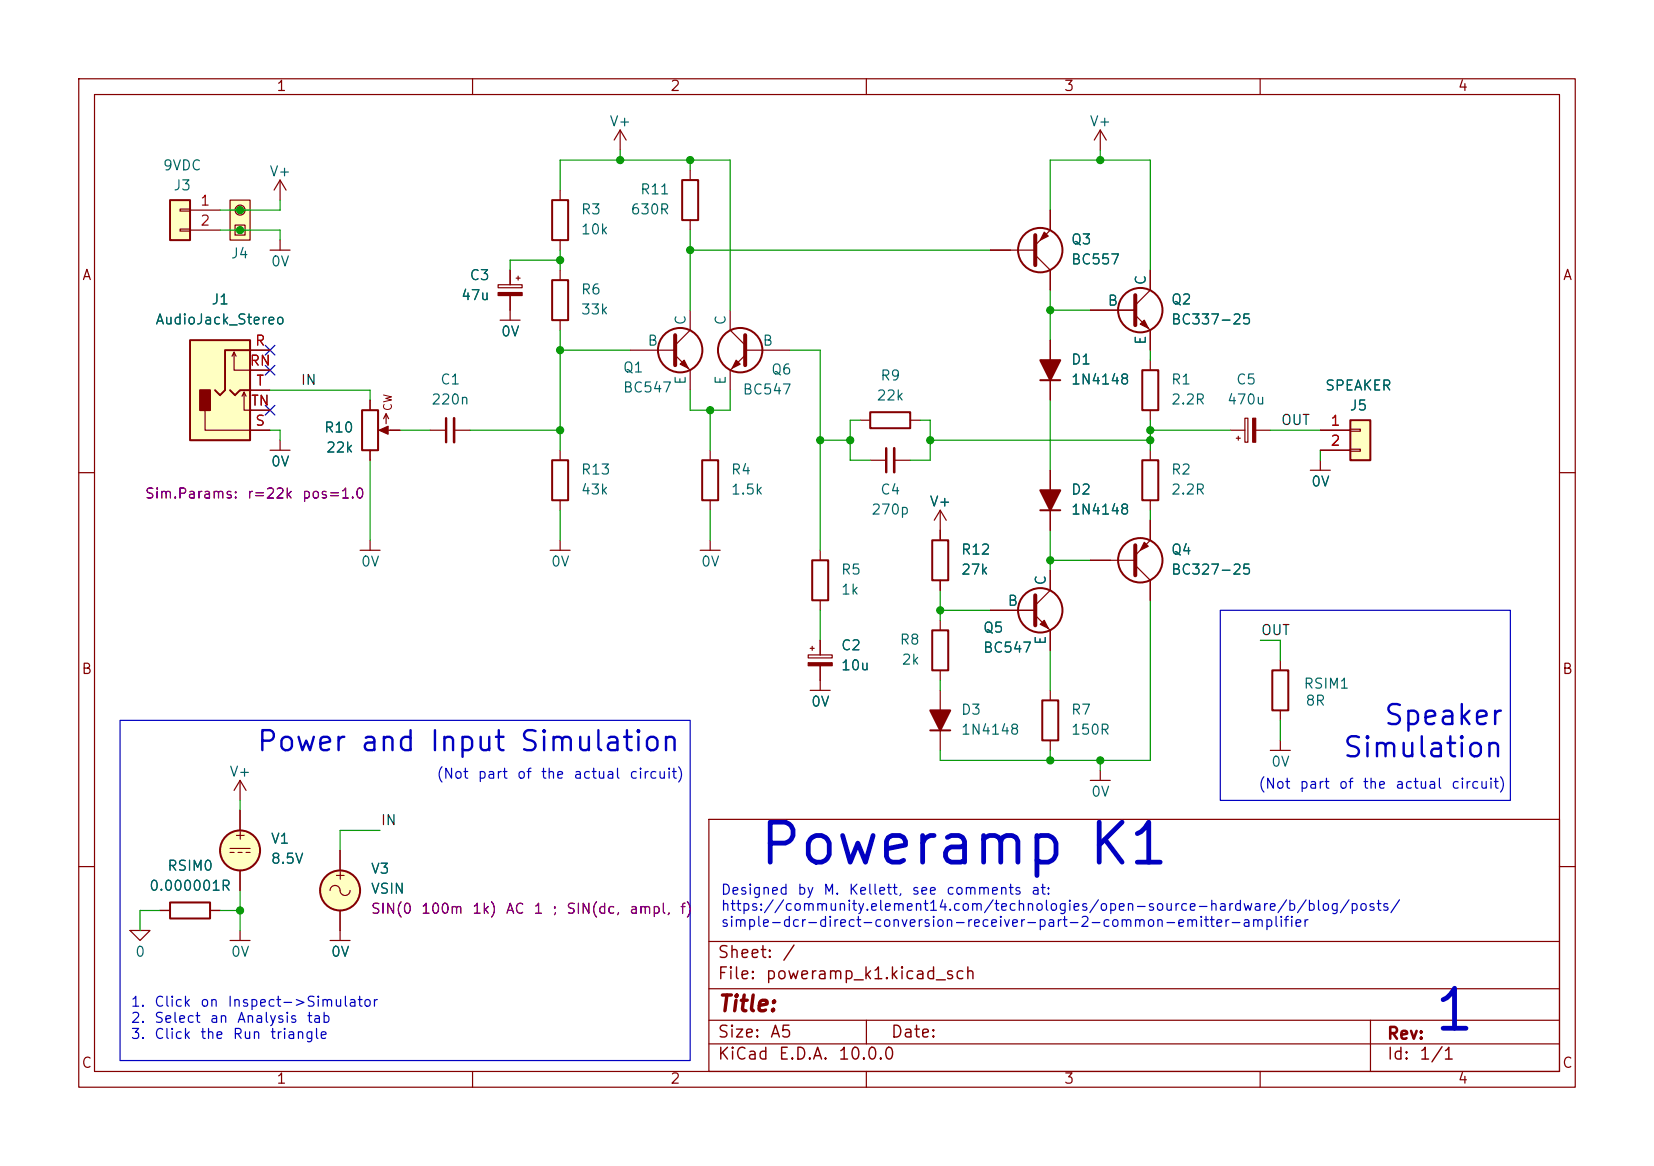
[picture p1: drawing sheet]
<svg xmlns="http://www.w3.org/2000/svg" width="210mm" height="148mm" viewBox="0 0 210 148" stroke-linecap="round" stroke-linejoin="round" font-family="sans-serif">
<g fill="none" stroke="#840000" stroke-width=".15">
<path d="M10 10h190v128h-190zM12 12h186v124h-186zM60 10v2M110 10v2M160 10v2M34.3 31.8h2.5M35.6 30.5v1.3M87.6 39.4v2.5l-1.9 1.9M80 44.5h5.7M85.7 45.1l1.9 1.9v2.5M110.5 58.4h2M113.5 58.4h2.1"/>
<path d="M156.2 54.6h1.9M157 55.6h.5M157.2 55.4v.5M158.1 53.1h.3v3h-.3zM159.4 54.6h1.9M10 60h2M198 60h2M161.3 95.3h2.5M162.6 83.8v1.3M162.6 90.2v1.2M162.6 94v1.3M10 110h2"/>
<path d="M90 104h108v32h-108zM90 119.5h108M198 110h2M60 136v2M90 132.5h108M90 129.5h108M90 125.5h108M110 136v2M110 129.5v3M160 136v2M174 129.5v6.5"/>
</g>
<path d="M85.7 42.5v3.9" fill="none" stroke="#840000" stroke-width=".51"/>
<g fill="none" stroke="#840000" stroke-width=".25">
<path d="M161.5 85.1h2.1v5.1h-2.1z"/>
<circle cx="86.4" cy="44.4" r="2.82"/>
</g>
<g fill="#840000" stroke="#840000" stroke-width=".15">
<path d="M86.4 46.2l.5-.5 .5 1z"/>
<path d="M159.1 53.1h.3v3h-.3z"/>
</g>
<path d="M112.5 56.9v3" fill="none" stroke="#840000" stroke-width=".3"/>
<path d="M113.5 56.9v3" fill="none" stroke="#840000" stroke-width=".33"/>
<path d="M171.4 53.3h2.6v5.1h-2.6z" fill="#ffffc2"/>
<g fill="none" stroke="#840000" stroke-width=".25">
<path d="M70.1 35.6h2v5h-2zM86.6 22.9h2v5h-2zM46 52.1h2v5.1h-2zM70.1 58.4h2v5.1h-2zM89.2 58.4h2v5.1h-2zM110.5 52.3h5.1v2.1h-5.1zM132.1 48.3h2.5M145 58.4h2.1v5.1h-2.1zM145 47h2.1v5.1h-2.1zM171.4 53.3h2.6v5.1h-2.6zM103.1 71.1h2.1v5.1h-2.1zM118.4 68.6h2v5.1h-2z"/>
<path d="M132.1 64.8h2.5M118.1 92.7h2.5M118.4 80h2v5.1h-2zM132.3 88.9h2.1v5.1h-2.1zM21.6 114.6h5.1v2h-5.1z"/>
<circle cx="132.1" cy="31.7" r="2.82"/>
<circle cx="144.8" cy="39.4" r="2.82"/>
<circle cx="94" cy="44.4" r="2.82"/>
<circle cx="132.1" cy="77.5" r="2.82"/>
<circle cx="144.8" cy="71.1" r="2.82"/>
<circle cx="30.5" cy="107.9" r="2.54"/>
<circle cx="43.2" cy="113" r="2.54"/>
</g>
<g fill="none" stroke="#840000" stroke-width=".15">
<path d="M139.7 16.5v2.6M139.7 16.5l-.8 1.3M139.7 16.5l.8 1.3M63.2 36.1h3.1v.4h-3.1zM64.8 34.3v1.8M64.8 37.5v3.1M65.5 35.3h.5M65.8 35.1v.5M71.1 34.3v1.3M87.6 21.6v1.3M87.6 27.9v1.3M92.7 39.4v2.5l1.9 1.9"/>
<path d="M125.7 31.8h5.7M131.4 32.4l1.9 1.9v2.5M133.3 26.7v2.5l-1.9 1.9M138.4 39.4h5.7M146 34.3v2.5l-1.9 1.9M34.3 57.2h2.5M35.6 55.9v1.3M47 50.8v1.3M47 57.2v1.2M48.5 54.6h2.3M48.7 53.1l.3-.6v1.3M49 52.5l.3 .6"/>
<path d="M63.5 40.6h2.5M71.1 40.6v1.3M71.1 57.2v1.2M90.2 57.2v1.2M94.6 45.1l-1.9 1.9v2.5M94.6 44.5h5.7M109.2 53.3h1.3M115.6 53.3h1.2M133.3 43.2v7.6M133.3 59.7v7.6M144.1 40l1.9 1.9v2.6M146 45.7v1.3"/>
<path d="M146 52.1v1.2M146 57.2v1.2M166.4 59.7h2.5M167.6 54.6h3.8M167.6 57.2h3.8M167.6 58.4v1.3M171.4 54.5h1.3v.2h-1.3zM171.4 57h1.3v.3h-1.3zM45.7 69.9h2.6M47 68.6v1.3M69.8 69.9h2.6M71.1 63.5v1.3"/>
<path d="M71.1 68.6v1.3M88.9 69.9h2.5M90.2 63.5v1.3M90.2 68.6v1.3M104.1 69.9v1.2M104.1 76.2v1.3M119.4 64.8v3.8M119.4 73.7v1.2M119.4 78.7v1.3M119.4 64.8l-.8 1.2M119.4 64.8l.7 1.2M125.7 77.5h5.7"/>
<path d="M131.4 78.1l1.9 1.9v2.6M133.3 72.4v2.5l-1.9 1.9M138.4 71.1h5.7M144.1 71.8l1.9 1.9v2.5M146 66v2.6l-1.9 1.9M146 63.5v1.3M30.5 99.1v2.5M30.5 99.1l-.8 1.2M30.5 99.1l.7 1.2M102.6 83.1h3.1v.4h-3.1zM102.9 87.6h2.5M102.9 82.3h.5"/>
<path d="M103.1 82v.6M104.1 81.3v1.8M104.1 84.5v3.1M119.4 85.1v1.3M119.4 87.6v7.7M133.3 87.6v1.3M133.3 94v1.3M138.4 99.1h2.6M139.7 97.8v1.3M16.5 118.1h2.5l-1.2 1.3zM17.8 118.1h.1M20.3 115.6h1.3"/>
<path d="M26.7 115.6h1.2M29.2 119.4h2.5M29.2 107.7h2.5M29.2 108.2h.5M30.2 108.2h.5M30.5 102.9v2.5M30.5 110.5v2.5M30.5 118.1v1.3M31.2 108.2h.5M41.9 113a.67 .67 0 0 1 .8-.6 .67 .67 0 0 1 .5 .8 .64 .64 0 0 0 .7 .5 .64 .64 0 0 0 .5-.7M41.9 119.4h2.5M43.2 108v2.5"/>
<path d="M43.2 115.6v3.8"/>
</g>
<g fill="#ffffc2" stroke="#ffffc2" stroke-width=".13">
<circle cx="43.2" cy="113" r="2.54"/>
<circle cx="30.5" cy="107.9" r="2.54"/>
</g>
<g fill="#840000" stroke="#840000" stroke-width=".25">
<path d="M118.1 90.2h2.5l-1.2 2.5z"/>
<path d="M132.1 45.7h2.5l-1.3 2.6z"/>
<path d="M132.1 62.2h2.5l-1.3 2.6z"/>
</g>
<path d="M131.4 29.8v3.9M144.1 37.5v3.8M94.6 42.5v3.9M131.4 75.6v3.8M144.1 69.2v3.8" fill="none" stroke="#840000" stroke-width=".51"/>
<g fill="#840000" stroke="#840000" stroke-width=".15">
<path d="M145.3 68.8l.5 .5-1 .6z"/>
<path d="M48.1 54.6l1.2-.5v1z"/>
<path d="M63.2 37.1h3.1v.4h-3.1z"/>
<path d="M132.1 79.2l.5-.5 .5 1.1z"/>
<path d="M93.5 45.7l.5 .5-1 .5z"/>
<path d="M102.6 84.1h3.1v.4h-3.1z"/>
<path d="M144.8 41.1l.5-.5 .5 1.1z"/>
<path d="M132.6 29.5l.5 .5-1 .5z"/>
</g>
<path d="M21.6 25.4h2.5v5.1h-2.5z" fill="#ffffc2"/>
<path d="M21.6 25.4h2.5v5.1h-2.5zM70.1 25.4h2v5.1h-2z" fill="none" stroke="#840000" stroke-width=".25"/>
<g fill="none" stroke="#840000" stroke-width=".15">
<path d="M78.7 16.5l-.7 1.3M78.7 16.5l.8 1.3M78.7 16.5v2.6M22.9 26.5h1.2v.3h-1.2zM22.9 29.1h1.2v.2h-1.2zM24.1 26.7h3.8M24.1 29.2h3.8M35.6 22.9l-.8 1.2M35.6 22.9l.7 1.2M35.6 22.9v2.5M71.1 24.1v1.3M71.1 30.5v1.3"/>
<path d="M54.6 54.6h2M57.7 54.6h2"/>
</g>
<path d="M56.6 53.1v3" fill="none" stroke="#840000" stroke-width=".3"/>
<path d="M57.7 53.1v3" fill="none" stroke="#840000" stroke-width=".33"/>
<path d="M29.2 25.4h2.5v5.1h-2.5z" fill="#ffffc2"/>
<g fill="none" stroke="#840000" stroke-width=".15">
<path d="M29.2 25.4h2.5v5.1h-2.5zM29.8 28.6h1.3v1.2h-1.3zM30.5 29.2h.1M30.5 26.7h.1"/>
<circle cx="30.5" cy="26.7" r=".63"/>
</g>
<path d="M24.1 43.2h7.6v12.7h-7.6z" fill="#ffffc2"/>
<path d="M24.1 43.2h7.6v12.7h-7.6zM29.2 49.5l.6 .7 .7-.7h1.2M31.7 44.5h-3.1v5l-.7 .7-.6-.7" fill="none" stroke="#840000" stroke-width=".25"/>
<path d="M25.4 49.5h1.3v2.6h-1.3z" fill="#840000" stroke="#840000" stroke-width=".25"/>
<g fill="none" stroke="#840000" stroke-width=".15">
<path d="M64.8 34.3v1.8M64.8 37.5v1.9M125.7 31.8h2.6M133.3 26.7v2.5M133.3 34.3v2.5M138.4 39.4h5.7M146 34.3v2.5M26 52.1v2.5h8.3M29.5 45.2l.2-.5v2.3h4.6M29.7 44.7l.3 .5M30.7 50.3l.3-.5v2.3h3.3M31 49.8l.2 .5"/>
<path d="M31.7 44.5h2.6M31.7 49.5h2.6M47 50.8v1.3M47 57.2v1.2M49.5 54.6h1.3M133.3 43.2v2.5M133.3 48.3v2.5M133.3 59.7v2.5M146 41.9v2.6M167.6 54.6h3.8M167.6 57.2h3.8M119.4 67.3v1.3"/>
<path d="M119.4 73.7v1.2M125.7 77.5h5.7M133.3 64.8v2.5M133.3 72.4v2.5M138.4 71.1h2.6M146 66v2.6M146 73.7v2.5M104.1 81.3v1.8M104.1 84.5v1.9M133.3 80v2.6M20.3 115.6h1.3M26.7 115.6h1.2"/>
<path d="M30.5 102.9v2.5M30.5 110.5v2.5M43.2 108v2.5M43.2 115.6v2.5"/>
</g>
<g fill="none" stroke="#009600" stroke-width=".15">
<path d="M78.7 19.1v1.2M139.7 19.1v1.2M27.9 29.2h7.7v1.3M35.6 25.4v1.3h-7.7M71.1 24.1v-3.8h21.6v19.1M71.1 31.8v2.5M71.1 33h-6.3v1.3M87.6 31.8h38.1M87.6 20.3v1.3M87.6 29.2v10.2M133.3 26.7v-6.4h12.7v14M133.3 36.8v6.4"/>
<path d="M133.3 39.4h5.1M34.3 49.5h12.7v1.3M34.3 54.6h1.3v1.3M47 58.4v10.2M50.8 54.6h3.8M59.7 54.6h11.4M71.1 41.9v15.3M71.1 44.5h8.9M87.6 49.5v2.6h5.1v-2.6M90.2 52.1v5.1M100.3 44.5h3.8v25.4M104.1 55.9h3.8"/>
<path d="M109.2 53.3h-1.3v5.1h2.6M116.8 53.3h1.3v5.1h-2.5M118.1 55.9h27.9M133.3 50.8v8.9M146 54.6h10.2M146 44.5v1.2M146 53.3v3.9M161.3 54.6h6.3M167.6 57.2v1.2M71.1 64.8v3.8M90.2 64.8v3.8M104.1 77.5v3.8"/>
<path d="M119.4 74.9v3.8M119.4 77.5h6.3M133.3 67.3v5.1M133.3 71.1h5.1M146 76.2v20.3h-26.6v-1.2M146 64.8v1.2M119.4 86.4v1.2M133.3 82.6v5M133.3 95.3v1.2M139.7 96.5v1.3M160 81.3h2.6v2.5M162.6 91.4v2.6"/>
<path d="M20.3 115.6h-2.5v2.5M27.9 115.6h2.6M30.5 101.6v1.3M30.5 113v5.1M48.3 105.4h-5.1v2.6"/>
</g>
<path d="M33.7 51.5l1.2 1.2M33.7 43.8l1.2 1.3M33.7 46.4l1.2 1.2M34.9 51.5l-1.2 1.2M34.9 43.8l-1.2 1.3M34.9 46.4l-1.2 1.2" fill="none" stroke="#000084" stroke-width=".15"/>
<path d="M154.9 77.5h36.9v24.1h-36.9zM15.2 91.4h72.4v43.2h-72.4z" fill="none" stroke="#0000c2" stroke-width=".15"/>
<g fill="#009600" stroke="#009600" stroke-width=".13">
<circle cx="139.7" cy="96.5" r=".46"/>
<circle cx="133.3" cy="96.5" r=".46"/>
<circle cx="133.3" cy="71.1" r=".46"/>
<circle cx="119.4" cy="77.5" r=".46"/>
<circle cx="30.5" cy="115.6" r=".46"/>
<circle cx="107.9" cy="55.9" r=".46"/>
<circle cx="78.7" cy="20.3" r=".46"/>
<circle cx="87.6" cy="20.3" r=".46"/>
<circle cx="90.2" cy="52.1" r=".46"/>
<circle cx="104.1" cy="55.9" r=".46"/>
<circle cx="133.3" cy="39.4" r=".46"/>
<circle cx="118.1" cy="55.9" r=".46"/>
<circle cx="146" cy="55.9" r=".46"/>
<circle cx="146" cy="54.6" r=".46"/>
<circle cx="139.7" cy="20.3" r=".46"/>
<circle cx="87.6" cy="31.8" r=".46"/>
<circle cx="30.5" cy="29.2" r=".46"/>
<circle cx="71.1" cy="33" r=".46"/>
<circle cx="71.1" cy="44.5" r=".46"/>
<circle cx="71.1" cy="54.6" r=".46"/>
<circle cx="30.5" cy="26.7" r=".46"/>
</g>
<g font-size="5.1" fill="#0000c2">
<text x="96.1" y="111">Poweramp K1</text>
<text x="181.8" y="132.1">1</text>
</g>
<g font-size="2.5" fill="#0000c2">
<text x="32.5" y="96">Power</text>
<text x="45.6" y="96">and</text>
<text x="54.4" y="96">Input</text>
<text x="65.8" y="96">Simulation</text>
<text x="175.6" y="92.7">Speaker</text>
<text x="170.4" y="96.8">Simulation</text>
</g>
<text font-size="2" fill="#840000" x="91" y="128.9">Title:</text>
<g font-size="1.5" fill="#840000">
<text x="91" y="124.7">File:</text>
<text x="91" y="122">Sheet:</text>
<text x="97.1" y="124.7">poweramp_k1.kicad_sch</text>
<text x="99.2" y="122">/</text>
<text x="91" y="134.9">KiCad</text>
<text x="91" y="132.1">Size:</text>
<text x="97.7" y="132.1">A5</text>
<text x="98.7" y="134.9">E.D.A.</text>
<text x="106.3" y="134.9">10.0.0</text>
<text x="113" y="132.1">Date:</text>
<text x="176" y="132.3">Rev:</text>
<text x="176" y="134.9">Id:</text>
<text x="180.1" y="134.9">1/1</text>
</g>
<g font-size="1.3" fill="#840000">
<text x="35" y="11.9">1</text>
<text x="85" y="11.9">2</text>
<text x="135" y="11.9">3</text>
<text x="185" y="11.9">4</text>
<text x="10.3" y="35.9">A</text>
<text x="198.4" y="35.9">A</text>
<text x="10.3" y="85.9">B</text>
<text x="198.3" y="85.9">B</text>
<text x="29.6" y="106.9">+</text>
<text x="42.3" y="112">+</text>
<text x="10.3" y="135.9">C</text>
<text x="35" y="137.9">1</text>
<text x="85" y="137.9">2</text>
<text x="135" y="137.9">3</text>
<text x="185" y="137.9">4</text>
<text x="198.3" y="135.9">C</text>
</g>
<g font-size="1.3" fill="#006464">
<text x="77.3" y="16.4">V+</text>
<text x="138.3" y="16.4">V+</text>
<text x="20.6" y="21.9">9VDC</text>
<text x="34.1" y="22.7">V+</text>
<text x="21.9" y="24.5">J3</text>
<text x="73.7" y="27.5">R3</text>
<text x="80" y="27.5">630R</text>
<text x="81.2" y="25">R11</text>
<text x="29.2" y="33.1">J4</text>
<text x="34.3" y="34.1">0V</text>
<text x="59.5" y="35.9">C3</text>
<text x="73.7" y="30.1">10k</text>
<text x="135.9" y="33.9">BC557</text>
<text x="135.9" y="31.3">Q3</text>
<text x="19.6" y="41.5">AudioJack_Stereo</text>
<text x="26.7" y="39">J1</text>
<text x="58.4" y="38.4">47u</text>
<text x="73.7" y="37.7">R6</text>
<text x="73.7" y="40.2">33k</text>
<text x="87.4" y="41.4" transform="rotate(-90 87.4 41.4)">C</text>
<text x="92.5" y="41.4" transform="rotate(-90 92.5 41.4)">C</text>
<text x="140.6" y="39.1">B</text>
<text x="145.8" y="36.3" transform="rotate(-90 145.8 36.3)">C</text>
<text x="148.6" y="41.5">BC337-25</text>
<text x="148.6" y="39">Q2</text>
<text x="63.5" y="43">0V</text>
<text x="79" y="47.6">Q1</text>
<text x="82.1" y="44.2">B</text>
<text x="96.7" y="44.2">B</text>
<text x="97.8" y="47.9">Q6</text>
<text x="135.9" y="46.6">D1</text>
<text x="145.8" y="43.9" transform="rotate(-90 145.8 43.9)">E</text>
<text x="54.7" y="51.7">220n</text>
<text x="55.8" y="49.1">C1</text>
<text x="79" y="50.1">BC547</text>
<text x="87.4" y="48.9" transform="rotate(-90 87.4 48.9)">E</text>
<text x="92.5" y="48.9" transform="rotate(-90 92.5 48.9)">E</text>
<text x="94.2" y="50.4">BC547</text>
<text x="111.2" y="51.2">22k</text>
<text x="111.7" y="48.6">R9</text>
<text x="135.9" y="49.1">1N4148</text>
<text x="148.6" y="49.1">R1</text>
<text x="148.6" y="51.7">2.2R</text>
<text x="155.7" y="51.7">470u</text>
<text x="156.9" y="49.1">C5</text>
<text x="168.2" y="49.9">SPEAKER</text>
<text x="171.3" y="52.4">J5</text>
<text x="34.3" y="59.5">0V</text>
<text x="41.1" y="55.2">R10</text>
<text x="41.3" y="57.8">22k</text>
<text x="73.7" y="63.1">43k</text>
<text x="73.7" y="60.6">R13</text>
<text x="92.7" y="60.6">R4</text>
<text x="92.7" y="63.1">1.5k</text>
<text x="110.5" y="65.6">270p</text>
<text x="111.7" y="63.1">C4</text>
<text x="117.9" y="64.6">V+</text>
<text x="135.9" y="63.1">D2</text>
<text x="135.9" y="65.6">1N4148</text>
<text x="148.6" y="60.6">R2</text>
<text x="148.6" y="63.1">2.2R</text>
<text x="166.4" y="62.1">0V</text>
<text x="121.9" y="70.7">R12</text>
<text x="148.6" y="70.7">Q4</text>
<text x="45.7" y="72.2">0V</text>
<text x="69.9" y="72.2">0V</text>
<text x="88.9" y="72.2">0V</text>
<text x="106.7" y="73.3">R5</text>
<text x="106.7" y="75.8">1k</text>
<text x="121.9" y="73.3">27k</text>
<text x="127.9" y="77.2">B</text>
<text x="133.1" y="74.4" transform="rotate(-90 133.1 74.4)">C</text>
<text x="148.6" y="73.3">BC327-25</text>
<text x="106.7" y="82.9">C2</text>
<text x="114.1" y="82.1">R8</text>
<text x="124.7" y="83.2">BC547</text>
<text x="124.7" y="80.6">Q5</text>
<text x="133.1" y="82" transform="rotate(-90 133.1 82)">E</text>
<text x="106.7" y="85.4">10u</text>
<text x="114.4" y="84.7">2k</text>
<text x="165.4" y="87.7">RSIM1</text>
<text x="165.7" y="89.9">8R</text>
<text x="102.9" y="90">0V</text>
<text x="121.9" y="91">D3</text>
<text x="121.9" y="93.6">1N4148</text>
<text x="135.9" y="91">R7</text>
<text x="135.9" y="93.6">150R</text>
<text x="29" y="98.9">V+</text>
<text x="138.4" y="101.4">0V</text>
<text x="161.3" y="97.6">0V</text>
<text x="34.3" y="107.4">V1</text>
<text x="18.9" y="113.4">0.000001R</text>
<text x="21.2" y="110.8">RSIM0</text>
<text x="34.3" y="110">8.5V</text>
<text x="47" y="111.2">V3</text>
<text x="47" y="113.8">VSIN</text>
<text x="17.1" y="121.8">0</text>
<text x="29.2" y="121.8">0V</text>
<text x="41.9" y="121.8">0V</text>
</g>
<g font-size="1.3" fill="#a90000">
<text x="25.3" y="26.4">1</text>
<text x="25.3" y="29">2</text>
<text x="31.6" y="46.7">RN</text>
<text x="32.3" y="44.2">R</text>
<text x="31.8" y="51.8">TN</text>
<text x="32.4" y="49.3">T</text>
<text x="32.3" y="54.4">S</text>
<text x="168.8" y="54.4">1</text>
<text x="168.8" y="56.9">2</text>
</g>
<g font-size="1.3" fill="#0f0f0f">
<text x="38.1" y="49.2">IN</text>
<text x="162.6" y="54.3">OUT</text>
<text x="160" y="80.9">OUT</text>
<text x="48.3" y="105.1">IN</text>
</g>
<g font-size="1.3" fill="#840084">
<text x="18.3" y="63.6">Sim.Params:</text>
<text x="31.3" y="63.6">r=22k</text>
<text x="38.2" y="63.6">pos=1.0</text>
<text x="47" y="116.3">SIN(0</text>
<text x="53.4" y="116.3">100m</text>
<text x="59.9" y="116.3">1k)</text>
<text x="64.1" y="116.3">AC</text>
<text x="67.6" y="116.3">1</text>
<text x="70" y="116.3">;</text>
<text x="71.8" y="116.3">SIN(dc,</text>
<text x="79.8" y="116.3">ampl,</text>
<text x="86.2" y="116.3">f)</text>
</g>
<g font-size="1.3" fill="#0000c2">
<text x="55.3" y="99.2">(Not</text>
<text x="60.6" y="99.2">part</text>
<text x="65.5" y="99.2">of</text>
<text x="68.6" y="99.2">the</text>
<text x="72.7" y="99.2">actual</text>
<text x="79.8" y="99.2">circuit)</text>
<text x="159.7" y="100.4">(Not</text>
<text x="164.9" y="100.4">part</text>
<text x="169.9" y="100.4">of</text>
<text x="172.9" y="100.4">the</text>
<text x="177.1" y="100.4">actual</text>
<text x="184.2" y="100.4">circuit)</text>
<text x="91.4" y="113.9">Designed</text>
<text x="101.1" y="113.9">by</text>
<text x="104.4" y="113.9">M.</text>
<text x="107.7" y="113.9">Kellett,</text>
<text x="115.7" y="113.9">see</text>
<text x="120" y="113.9">comments</text>
<text x="130.8" y="113.9">at:</text>
<text x="91.4" y="115.9">https://community.element14.com/technologies/open-source-hardware/b/blog/posts/</text>
<text x="91.4" y="118">simple-dcr-direct-conversion-receiver-part-2-common-emitter-amplifier</text>
<text x="16.5" y="128.1">1.</text>
<text x="16.5" y="130.2">2.</text>
<text x="19.5" y="128.1">Click</text>
<text x="19.5" y="130.2">Select</text>
<text x="25.3" y="128.1">on</text>
<text x="26.5" y="130.2">an</text>
<text x="28.8" y="128.1">Inspect-&gt;Simulator</text>
<text x="30" y="130.2">Analysis</text>
<text x="38.9" y="130.2">tab</text>
<text x="16.5" y="132.2">3.</text>
<text x="19.5" y="132.2">Click</text>
<text x="25.3" y="132.2">the</text>
<text x="29.5" y="132.2">Run</text>
<text x="34.2" y="132.2">triangle</text>
</g>
<text font-size="1" fill="#840000" x="50" y="52.3" transform="rotate(-90 50 52.3)">CW</text>
</svg>
